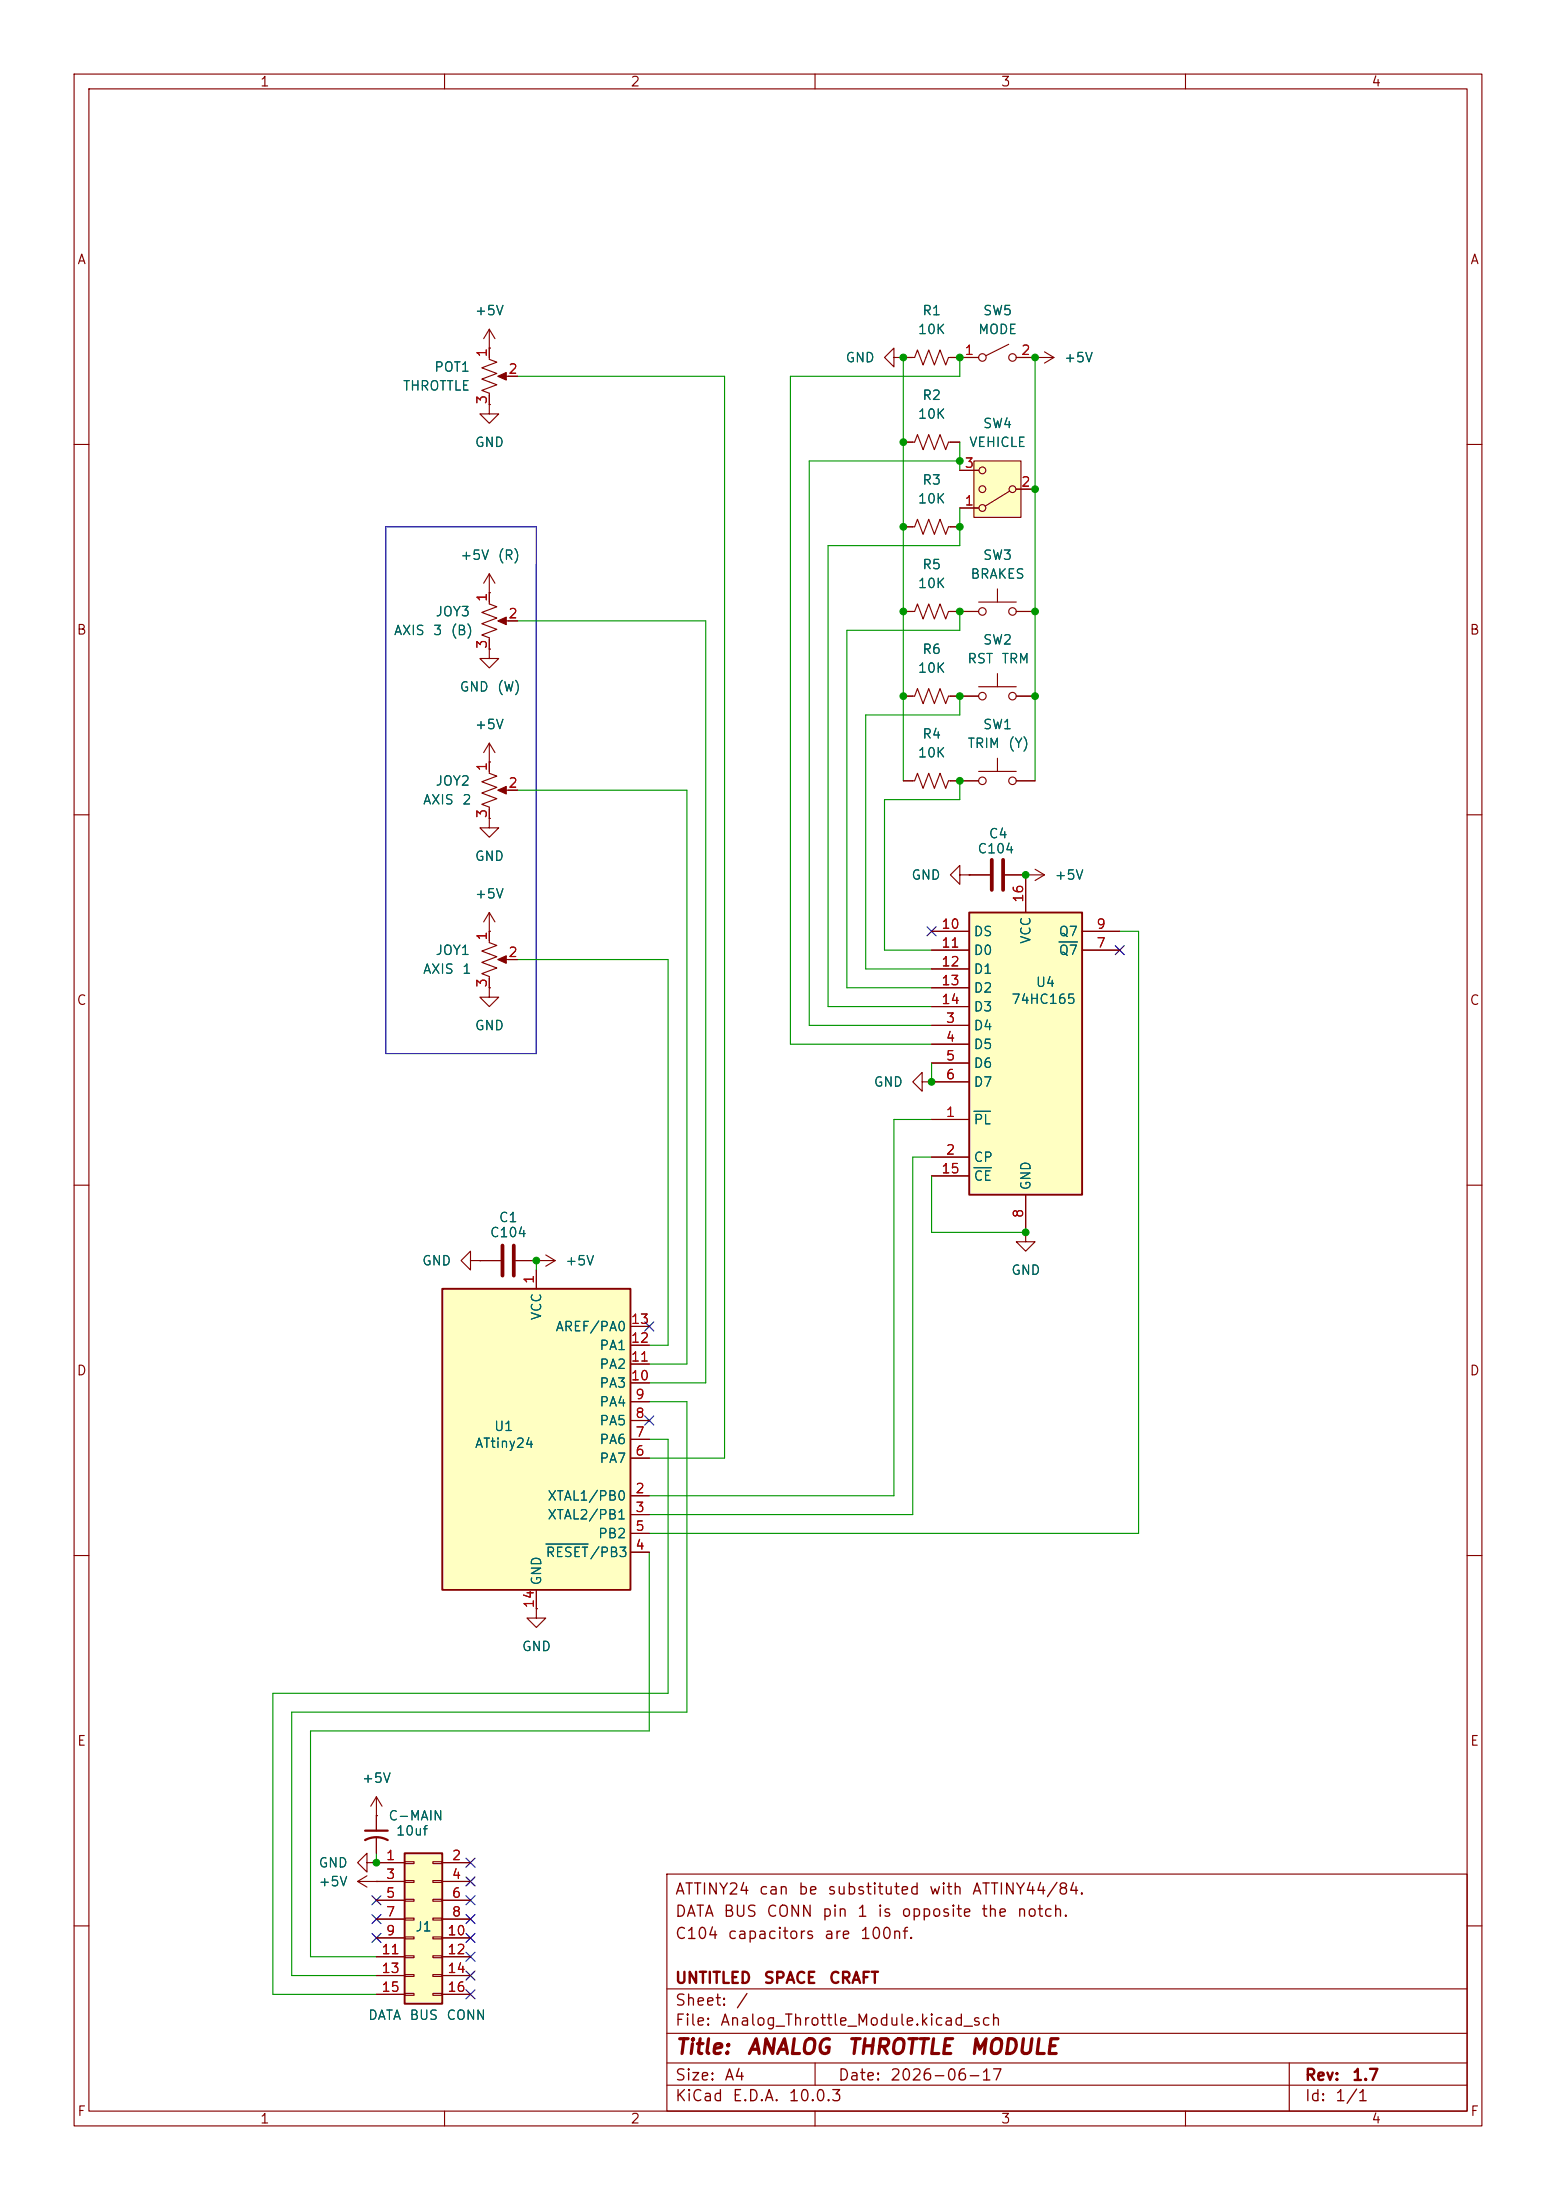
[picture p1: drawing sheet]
<svg xmlns="http://www.w3.org/2000/svg" width="210mm" height="297mm" viewBox="0 0 210 297" stroke-linecap="round" stroke-linejoin="round" font-family="sans-serif">
<g fill="none" stroke="#840000" stroke-width=".15">
<path d="M10 10h190v277h-190zM12 12h186v273h-186zM60 10v2M110 10v2M160 10v2M66 47h.1M66 44.5v4l1.1 .4-2.1 .8 2.1 .7-2.1 .8 2.1 .7-2.1 .8 1 .4v1.5M66 44.5l-.7 1.2M66 44.5l.8 1.2M67.6 50.8h2.2M10 60h2M198 60h2"/>
<path d="M10 110h2M66 110.5v1.3h1.3l-1.3 1.2-1.2-1.2h1.2M66 110.5h.1M66 100.3v4.1l1.1 .4-2.1 .7 2.1 .8-2.1 .8 2.1 .7-2.1 .8 1 .4v1.5M66 102.9h.1M66 100.3l-.7 1.3M66 100.3l.8 1.3M67.6 106.7h2.2M198 110h2M66 133.4v1.2h1.3l-1.3 1.3-1.2-1.3h1.2M66 133.4h.1M66 123.2v4.1l1.1 .3-2.1 .8 2.1 .8-2.1 .7 2.1 .8-2.1 .7 1 .4v1.6"/>
<path d="M66 125.7h.1M66 123.2l-.7 1.3M66 123.2l.8 1.3M67.6 129.5h2.2M10 160h2M198 160h2M63.5 170.2v-1.3l-1.3 1.3 1.3 1.3v-1.3h1.3M64.8 170.2h.1M64.8 170.2h2.8M69.6 170.2h5.3M72.4 170.2h.1M73.7 169.4l1.2 .8"/>
<path d="M74.9 170.2l-1.2 .7M138.4 166.4v1.2h1.3l-1.3 1.3-1.2-1.3h1.2M138.4 166.4h.1M10 210h2M198 210h2M90 253h108v32h-108zM10 260h2M90 278.5h108M90 274.5h108M90 268.5h108M110 278.5v3M174 278.5v6.5"/>
<path d="M198 260h2M60 285v2M90 281.5h108M110 285v2M160 285v2"/>
</g>
<g fill="#840000" stroke="#840000" stroke-width=".15">
<path d="M67.2 129.5l1.1-.5v1z"/>
<path d="M67.2 106.7l1.1-.5v1z"/>
<path d="M67.2 50.8l1.1-.5v1z"/>
</g>
<path d="M67.8 168.1v4.1M69.3 168.1v4.1" fill="none" stroke="#840000" stroke-width=".51"/>
<path d="M59.7 174h25.4v40.6h-25.4z" fill="#ffffc2"/>
<path d="M59.7 174h25.4v40.6h-25.4z" fill="none" stroke="#840000" stroke-width=".25"/>
<g fill="none" stroke="#840000" stroke-width=".15">
<path d="M66 54.6v1.3h1.3l-1.3 1.3-1.2-1.3h1.2M66 54.6h.1M66 77.5v4l1.1 .4-2.1 .8 2.1 .7-2.1 .8 2.1 .8-2.1 .7 1 .4v1.5M66 77.5l-.7 1.2M66 77.5l.8 1.2M66 80h.1M66 87.6v1.3h1.3l-1.3 1.3-1.2-1.3h1.2M66 87.6h.1M67.6 83.8h2.2M121.9 105.4h1.5l.4-1 .8 2 .7-2 .8 2 .8-2 .7 2 .4-1h4.1M129.5 118.1v-1.3l-1.2 1.3 1.2 1.3v-1.3h1.3M130.8 118.1h.1"/>
<path d="M130.8 118.1h2.8M132.1 104.1h5.1M134.6 102.4v1.7M135.6 118.1h5.4M137.2 105.4h2.5M138.4 118.1h.1M139.7 117.3l1.3 .8M141 118.1l-1.3 .8M124.5 146.1v-1.3l-1.3 1.3 1.3 1.2v-1.2h1.2M125.7 146.1h.1M72.4 171.5v2.5M85.1 179.1h2.5"/>
<path d="M85.1 196.9h2.5M85.1 194.3h2.5M85.1 191.8h2.5M85.1 189.2h2.5M85.1 186.7h2.5M85.1 184.2h2.5M85.1 181.6h2.5M72.4 217.2v1.2h1.3l-1.3 1.3-1.3-1.3h1.3M72.4 217.2h.1M72.4 214.6v2.6M85.1 201.9h2.5M85.1 204.5h2.5"/>
<path d="M85.1 209.6h2.5M85.1 207h2.5M50.8 245.1h.1M50.8 242.6l-.8 1.2M50.8 242.6l.8 1.2M50.8 242.6v2.5"/>
<circle cx="132.6" cy="105.4" r=".51"/>
<circle cx="136.7" cy="105.4" r=".51"/>
</g>
<path d="M73.7 208.4h5.7" fill="none" stroke="#006464" stroke-width=".15"/>
<path d="M133.9 116.1v4M135.4 116.1v4" fill="none" stroke="#840000" stroke-width=".51"/>
<path d="M67.2 83.8l1.1-.5v1z" fill="#840000" stroke="#840000" stroke-width=".15"/>
<path d="M130.8 123.2h15.2v38.1h-15.2z" fill="#ffffc2"/>
<path d="M130.8 123.2h15.2v38.1h-15.2z" fill="none" stroke="#840000" stroke-width=".25"/>
<g fill="none" stroke="#840000" stroke-width=".15">
<path d="M121.9 48.3h1.5l.4-1.1 .8 2.1 .7-2.1 .8 2.1 .8-2.1 .7 2.1 .4-1h1.5M121.9 94h1.5l.4-1 .8 2 .7-2 .8 2 .8-2 .7 2 .4-1h4.1M132.1 92.7h5.1M134.6 90.9v1.8M137.2 94h2.5M138.4 118.1v5.1M125.7 138.4h5.1M125.7 128.3h5.1M125.7 125.7h5.1M125.7 130.8h5.1M125.7 133.4h5.1M125.7 135.9h5.1"/>
<path d="M146 128.3h5.1M146 125.7h5.1M125.7 151.1h5.1M125.7 156.2h5.1M125.7 141h5.1M125.7 143.5h5.1M125.7 146.1h5.1M125.7 158.8h5.1M138.4 161.3v5.1M48.3 254l1.2 .8M48.3 254h2.5M49.5 253.2l-1.2 .8"/>
<path d="M50.8 254h.1M50.8 245.1v2M50.8 248.2v2"/>
<circle cx="132.6" cy="94" r=".51"/>
<circle cx="136.7" cy="94" r=".51"/>
</g>
<path d="M142.9 127.2h2.5M131.4 150h2.3M131.4 157.6h2.4" fill="none" stroke="#006464" stroke-width=".15"/>
<path d="M49.3 248.4a3.2 3.2 0 0 1 3 0M49.3 247.1h3" fill="none" stroke="#840000" stroke-width=".3"/>
<path d="M131.4 62.2h6.4v7.7h-6.4z" fill="#ffffc2"/>
<g fill="none" stroke="#840000" stroke-width=".15">
<path d="M129.5 68.6h2.6M129.5 63.5h2.6M131.4 62.2h6.4v7.7h-6.4zM136.3 66.3l-3.3 2M137.2 66h2.5M49.5 251.5v-1.3l-1.2 1.3 1.2 1.2v-1.2h1.3M50.8 251.5h.1"/>
<circle cx="132.6" cy="63.5" r=".46"/>
<circle cx="132.6" cy="66" r=".46"/>
<circle cx="132.6" cy="68.6" r=".46"/>
<circle cx="136.7" cy="66" r=".46"/>
</g>
<path d="M54.6 250.2h5.1v20.3h-5.1z" fill="#ffffc2"/>
<path d="M54.6 250.2h5.1v20.3h-5.1z" fill="none" stroke="#840000" stroke-width=".25"/>
<g fill="none" stroke="#840000" stroke-width=".15">
<path d="M66 54.6h.1M66 47h.1M66 47v1.3M66 53.3v1.3M68.6 50.8h1.2M120.6 48.3v-1.3l-1.2 1.3 1.2 1.2v-1.2h1.3M121.9 59.7h1.5l.4-1 .8 2 .7-2 .8 2 .8-2 .7 2 .4-1h1.5M121.9 48.3h.1M121.9 48.3h1.3M128.3 48.3h3.8M136.1 46.5l-3 1.5M137.2 48.3h5"/>
<path d="M139.7 48.3h.1M141 47.5l1.2 .8M142.2 48.3l-1.2 .7M121.9 71.1h1.5l.4-1 .8 2 .7-2 .8 2 .8-2 .7 2 .4-1h1.5M129.5 68.6h2.6M129.5 63.5h2.6M134.6 79.5v1.8M137.2 66h2.5M66 87.6h.1M66 80h.1M66 80v1.3M66 86.4v1.2"/>
<path d="M68.6 83.8h1.2M121.9 82.6h1.5l.4-1.1 .8 2.1 .7-2.1 .8 2.1 .8-2.1 .7 2.1 .4-1h4.1M121.9 94h1.3M128.3 94h3.8M132.1 81.3h5.1M137.2 82.6h2.5M137.2 94h2.5M66 102.9h.1M66 110.5h.1M66 102.9v1.2M66 109.2v1.3M68.6 106.7h1.2"/>
<path d="M121.9 105.4h1.3M128.3 105.4h3.8M130.8 118.1h.1M130.8 118.1h2.8M135.6 118.1h2.8M137.2 105.4h2.5M138.4 118.1h.1M138.4 118.1v5.1M66 125.7h.1M66 133.4h.1M66 125.7v1.3M66 132.1v1.3"/>
<path d="M68.6 129.5h1.2M125.7 138.4h5.1M125.7 128.3h5.1M125.7 125.7h5.1M125.7 130.8h5.1M125.7 133.4h5.1M125.7 135.9h5.1M146 128.3h5.1M146 125.7h5.1M125.7 146.1h.1M125.7 151.1h5.1M125.7 156.2h5.1"/>
<path d="M125.7 141h5.1M125.7 143.5h5.1M125.7 146.1h5.1M125.7 158.8h5.1M64.8 170.2h.1M64.8 170.2h2.8M69.6 170.2h2.8M72.4 170.2h.1M72.4 171.5v2.5M85.1 179.1h2.5M138.4 166.4h.1M138.4 161.3v5.1"/>
<path d="M85.1 196.9h2.5M85.1 194.3h2.5M85.1 191.8h2.5M85.1 189.2h2.5M85.1 186.7h2.5M85.1 184.2h2.5M85.1 181.6h2.5M72.4 217.2h.1M72.4 214.6v2.6M85.1 201.9h2.5M85.1 204.5h2.5M85.1 209.6h2.5"/>
<path d="M85.1 207h2.5M50.8 251.5h.1M50.8 254h.1M50.8 245.1h.1M50.8 251.5h3.8M50.8 254h3.8M50.8 256.5h3.8M50.8 259.1h3.8M50.8 245.1v2M50.8 248.2v2M54.6 251.3h1.3v.3h-1.3zM54.6 253.9h1.3v.2h-1.3z"/>
<path d="M54.6 256.4h1.3v.3h-1.3zM54.6 259h1.3v.2h-1.3zM58.4 251.3h1.3v.3h-1.3zM58.4 253.9h1.3v.2h-1.3zM58.4 256.4h1.3v.3h-1.3zM58.4 259h1.3v.2h-1.3zM59.7 251.5h3.8M59.7 254h3.8M59.7 256.5h3.8M59.7 259.1h3.8M50.8 261.6h3.8M50.8 264.2h3.8"/>
<path d="M50.8 266.7h3.8M50.8 269.2h3.8M54.6 261.5h1.3v.2h-1.3zM54.6 264h1.3v.3h-1.3zM54.6 266.6h1.3v.2h-1.3zM54.6 269.1h1.3v.3h-1.3zM58.4 261.5h1.3v.2h-1.3zM58.4 264h1.3v.3h-1.3zM58.4 266.6h1.3v.2h-1.3zM58.4 269.1h1.3v.3h-1.3zM59.7 261.6h3.8M59.7 264.2h3.8"/>
<path d="M59.7 266.7h3.8M59.7 269.2h3.8"/>
<circle cx="132.6" cy="48.3" r=".51"/>
<circle cx="136.7" cy="48.3" r=".51"/>
<circle cx="132.6" cy="82.6" r=".51"/>
<circle cx="136.7" cy="82.6" r=".51"/>
</g>
<path d="M52.1 71.1h20.3v71.1h-20.3z" fill="none" stroke="#0000c2" stroke-width=".15"/>
<g fill="none" stroke="#009600" stroke-width=".15">
<path d="M69.8 50.8h28v146.1h-10.2M121.9 48.3v57.1M129.5 48.3v2.5h-22.8v90.2h19M129.5 59.7v3.8M139.7 48.3v57.1M129.5 62.2h-20.3v76.2h16.5M129.5 68.6v5.1h-17.7v62.2h13.9M69.8 83.8h25.4v102.9h-7.6M129.5 82.6v2.5h-15.2v48.3h11.4M129.5 94v2.5h-12.7v34.3h8.9M69.8 106.7h22.9v77.5h-5.1M129.5 105.4v2.6h-10.1v20.3h6.3"/>
<path d="M69.8 129.5h20.4v52.1h-2.6M151.1 125.7h2.6v81.3h-66.1M125.7 143.5v2.6M125.7 158.8v7.6h12.7M125.7 156.2h-2.5v48.3h-35.6M125.7 151.1h-5.1v50.8h-33M72.4 170.2v1.3M87.6 194.3h2.6v34.3h-53.4v40.6h14M87.6 189.2h5.1v41.9h-53.3v35.6h11.4M87.6 209.6v24.1h-45.7v30.5h8.9M50.8 250.2v1.3"/>
</g>
<g fill="none" stroke="#000084" stroke-width=".15">
<path d="M125.1 125.1l1.2 1.2M126.3 125.1l-1.2 1.2M150.5 127.7l1.2 1.2M151.7 127.7l-1.2 1.2M87 178.5l1.2 1.2M88.2 178.5l-1.2 1.2M87 191.2l1.2 1.2M88.2 191.2l-1.2 1.2M50.2 255.9l1.2 1.2M50.2 258.5l1.2 1.2M51.4 255.9l-1.2 1.2M51.4 258.5l-1.2 1.2"/>
<path d="M62.9 253.4l1.2 1.2M62.9 250.9l1.2 1.2M62.9 255.9l1.2 1.2M62.9 258.5l1.2 1.2M64.1 253.4l-1.2 1.2M64.1 250.9l-1.2 1.2M64.1 255.9l-1.2 1.2M64.1 258.5l-1.2 1.2M50.2 261l1.2 1.2M51.4 261l-1.2 1.2M62.9 268.6l1.2 1.2M62.9 263.6l1.2 1.2"/>
<path d="M62.9 266.1l1.2 1.2M62.9 261l1.2 1.2M64.1 268.6l-1.2 1.2M64.1 263.6l-1.2 1.2M64.1 266.1l-1.2 1.2M64.1 261l-1.2 1.2"/>
</g>
<path d="M142.9 127.2h2.5M131.4 150h2.3M131.4 157.6h2.4M73.7 208.4h5.7" fill="none" stroke="#006464" stroke-width=".15"/>
<g fill="#009600" stroke="#009600" stroke-width=".13">
<circle cx="129.5" cy="71.1" r=".46"/>
<circle cx="121.9" cy="71.1" r=".46"/>
<circle cx="129.5" cy="62.2" r=".46"/>
<circle cx="139.7" cy="66" r=".46"/>
<circle cx="139.7" cy="82.6" r=".46"/>
<circle cx="129.5" cy="82.6" r=".46"/>
<circle cx="129.5" cy="48.3" r=".46"/>
<circle cx="139.7" cy="48.3" r=".46"/>
<circle cx="138.4" cy="166.4" r=".46"/>
<circle cx="125.7" cy="146.1" r=".46"/>
<circle cx="72.4" cy="170.2" r=".46"/>
<circle cx="138.4" cy="118.1" r=".46"/>
<circle cx="139.7" cy="94" r=".46"/>
<circle cx="129.5" cy="105.4" r=".46"/>
<circle cx="121.9" cy="82.6" r=".46"/>
<circle cx="121.9" cy="48.3" r=".46"/>
<circle cx="121.9" cy="59.7" r=".46"/>
<circle cx="121.9" cy="94" r=".46"/>
<circle cx="129.5" cy="94" r=".46"/>
<circle cx="50.8" cy="251.5" r=".46"/>
</g>
<g font-size="2" fill="#840000">
<text x="91" y="277.8">Title:</text>
<text x="100.7" y="277.8">ANALOG</text>
<text x="114.2" y="277.8">THROTTLE</text>
<text x="130.7" y="277.8">MODULE</text>
</g>
<g font-size="1.5" fill="#840000">
<text x="91" y="256.1">ATTINY24</text>
<text x="102.3" y="256.1">can</text>
<text x="107.6" y="256.1">be</text>
<text x="111.6" y="256.1">substituted</text>
<text x="125.3" y="256.1">with</text>
<text x="131.1" y="256.1">ATTINY44/84.</text>
<text x="91" y="262.1">C104</text>
<text x="91" y="259.1">DATA</text>
<text x="97.5" y="259.1">BUS</text>
<text x="98.1" y="262.1">capacitors</text>
<text x="103.3" y="259.1">CONN</text>
<text x="110.8" y="259.1">pin</text>
<text x="111.1" y="262.1">are</text>
<text x="115.6" y="259.1">1</text>
<text x="116" y="262.1">100nf.</text>
<text x="118.3" y="259.1">is</text>
<text x="121.5" y="259.1">opposite</text>
<text x="132.3" y="259.1">the</text>
<text x="137.1" y="259.1">notch.</text>
<text x="91" y="268.1">UNTITLED</text>
<text x="103" y="268.1">SPACE</text>
<text x="111.8" y="268.1">CRAFT</text>
<text x="91" y="273.8">File:</text>
<text x="91" y="271.1">Sheet:</text>
<text x="97.1" y="273.8">Analog_Throttle_Module.kicad_sch</text>
<text x="99.2" y="271.1">/</text>
<text x="91" y="281.2">Size:</text>
<text x="97.7" y="281.2">A4</text>
<text x="113" y="281.2">Date:</text>
<text x="120" y="281.2">2026-06-17</text>
<text x="176" y="281.2">Rev:</text>
<text x="182.4" y="281.2">1.7</text>
<text x="91" y="284">KiCad</text>
<text x="98.7" y="284">E.D.A.</text>
<text x="106.3" y="284">10.0.3</text>
<text x="176" y="284">Id:</text>
<text x="180.1" y="284">1/1</text>
</g>
<g font-size="1.3" fill="#840000">
<text x="35" y="12">1</text>
<text x="85" y="12">2</text>
<text x="135" y="12">3</text>
<text x="185" y="12">4</text>
<text x="10.3" y="36">A</text>
<text x="198.4" y="36">A</text>
<text x="10.3" y="86">B</text>
<text x="198.3" y="86">B</text>
<text x="10.3" y="136">C</text>
<text x="198.3" y="136">C</text>
<text x="10.3" y="186">D</text>
<text x="198.3" y="186">D</text>
<text x="10.3" y="236">E</text>
<text x="198.3" y="236">E</text>
<text x="10.3" y="286">F</text>
<text x="35" y="287">1</text>
<text x="85" y="287">2</text>
<text x="135" y="287">3</text>
<text x="185" y="287">4</text>
<text x="198.4" y="286">F</text>
</g>
<g font-size="1.3" fill="#006464">
<text x="64" y="42.9">+5V</text>
<text x="123.8" y="45.4">10K</text>
<text x="124.4" y="42.9">R1</text>
<text x="131.9" y="45.4">MODE</text>
<text x="132.6" y="42.9">SW5</text>
<text x="54.3" y="53">THROTTLE</text>
<text x="58.5" y="50.5">POT1</text>
<text x="114" y="49.2">GND</text>
<text x="143.5" y="49.2">+5V</text>
<text x="123.8" y="56.9">10K</text>
<text x="124.4" y="54.3">R2</text>
<text x="132.6" y="58.1">SW4</text>
<text x="64" y="60.7">GND</text>
<text x="124.4" y="65.7">R3</text>
<text x="130.7" y="60.7">VEHICLE</text>
<text x="123.8" y="68.3">10K</text>
<text x="62" y="75.9">+5V</text>
<text x="67.1" y="75.9">(R)</text>
<text x="124.4" y="77.2">R5</text>
<text x="132.6" y="75.9">SW3</text>
<text x="58.7" y="83.5">JOY3</text>
<text x="123.8" y="79.7">10K</text>
<text x="130.9" y="78.4">BRAKES</text>
<text x="53.1" y="86.1">AXIS</text>
<text x="58.3" y="86.1">3</text>
<text x="60.7" y="86.1">(B)</text>
<text x="124.4" y="88.6">R6</text>
<text x="130.5" y="89.9">RST</text>
<text x="132.6" y="87.3">SW2</text>
<text x="135.1" y="89.9">TRM</text>
<text x="61.9" y="93.7">GND</text>
<text x="67" y="93.7">(W)</text>
<text x="123.8" y="91.1">10K</text>
<text x="64" y="98.8">+5V</text>
<text x="124.4" y="100">R4</text>
<text x="130.5" y="101.3">TRIM</text>
<text x="132.6" y="98.8">SW1</text>
<text x="136" y="101.3">(Y)</text>
<text x="58.7" y="106.4">JOY2</text>
<text x="123.8" y="102.6">10K</text>
<text x="57" y="108.9">AXIS</text>
<text x="62.3" y="108.9">2</text>
<text x="133.4" y="113.5">C4</text>
<text x="64" y="116.5">GND</text>
<text x="122.9" y="119.1">GND</text>
<text x="131.8" y="115.5">C104</text>
<text x="142.2" y="119.1">+5V</text>
<text x="64" y="121.6">+5V</text>
<text x="57" y="131.8">AXIS</text>
<text x="58.7" y="129.2">JOY1</text>
<text x="62.3" y="131.8">1</text>
<text x="131.3" y="126.7">DS</text>
<text x="131.3" y="129.2">D0</text>
<text x="131.3" y="131.8">D1</text>
<text x="139.4" y="127.5" transform="rotate(-90 139.4 127.5)">VCC</text>
<text x="142.8" y="129.2">Q7</text>
<text x="142.8" y="126.7">Q7</text>
<text x="131.3" y="134.3">D2</text>
<text x="131.3" y="136.9">D3</text>
<text x="136.4" y="135.8">74HC165</text>
<text x="139.7" y="133.6">U4</text>
<text x="64" y="139.4">GND</text>
<text x="131.3" y="139.4">D4</text>
<text x="131.3" y="141.9">D5</text>
<text x="117.8" y="147">GND</text>
<text x="131.3" y="144.5">D6</text>
<text x="131.3" y="147">D7</text>
<text x="131.3" y="152.1">PL</text>
<text x="131.3" y="157.2">CP</text>
<text x="131.3" y="159.7">CE</text>
<text x="139.4" y="160.8" transform="rotate(-90 139.4 160.8)">GND</text>
<text x="66" y="167.3">C104</text>
<text x="67.2" y="165.3">C1</text>
<text x="56.9" y="171.2">GND</text>
<text x="76.2" y="171.2">+5V</text>
<text x="136.4" y="172.4">GND</text>
<text x="73.4" y="178.3" transform="rotate(-90 73.4 178.3)">VCC</text>
<text x="74.9" y="180">AREF/PA0</text>
<text x="80.8" y="185.1">PA2</text>
<text x="80.8" y="182.6">PA1</text>
<text x="80.8" y="190.2">PA4</text>
<text x="80.8" y="187.7">PA3</text>
<text x="64" y="195.8">ATtiny24</text>
<text x="66.6" y="193.5">U1</text>
<text x="80.8" y="197.8">PA7</text>
<text x="80.8" y="195.3">PA6</text>
<text x="80.8" y="192.7">PA5</text>
<text x="73.8" y="202.9">XTAL1/PB0</text>
<text x="73.8" y="205.4">XTAL2/PB1</text>
<text x="80.6" y="208">PB2</text>
<text x="73.4" y="214.1" transform="rotate(-90 73.4 214.1)">GND</text>
<text x="73.6" y="210.5">RESET/PB3</text>
<text x="70.4" y="223.2">GND</text>
<text x="48.8" y="241">+5V</text>
<text x="52.3" y="246.1">C-MAIN</text>
<text x="53.3" y="248.1">10uf</text>
<text x="42.9" y="255">+5V</text>
<text x="42.9" y="252.4">GND</text>
<text x="56" y="261.1">J1</text>
<text x="49.6" y="273">DATA</text>
<text x="55.2" y="273">BUS</text>
<text x="60.2" y="273">CONN</text>
</g>
<g font-size="1.3" fill="#a90000">
<text x="66" y="48.3" transform="rotate(-90 66 48.3)">1</text>
<text x="68.5" y="50.8">2</text>
<text x="130.1" y="48.2">1</text>
<text x="137.7" y="48.2">2</text>
<text x="66" y="54.7" transform="rotate(-90 66 54.7)">3</text>
<text x="130.1" y="63.5">3</text>
<text x="130.1" y="68.6">1</text>
<text x="137.7" y="66">2</text>
<text x="66" y="81.4" transform="rotate(-90 66 81.4)">1</text>
<text x="68.5" y="83.8">2</text>
<text x="66" y="87.7" transform="rotate(-90 66 87.7)">3</text>
<text x="66" y="104.2" transform="rotate(-90 66 104.2)">1</text>
<text x="68.5" y="106.7">2</text>
<text x="66" y="110.6" transform="rotate(-90 66 110.6)">3</text>
<text x="127" y="125.7">10</text>
<text x="138.4" y="122" transform="rotate(-90 138.4 122)">16</text>
<text x="147.9" y="125.7">9</text>
<text x="66" y="127.1" transform="rotate(-90 66 127.1)">1</text>
<text x="68.5" y="129.5">2</text>
<text x="127" y="128.2">11</text>
<text x="127" y="130.8">12</text>
<text x="147.9" y="128.2">7</text>
<text x="66" y="133.4" transform="rotate(-90 66 133.4)">3</text>
<text x="127" y="133.3">13</text>
<text x="127" y="135.9">14</text>
<text x="127.6" y="138.4">3</text>
<text x="127.6" y="140.9">4</text>
<text x="127.6" y="143.5">5</text>
<text x="127.6" y="146">6</text>
<text x="127.6" y="151.1">1</text>
<text x="127" y="158.7">15</text>
<text x="127.6" y="156.2">2</text>
<text x="138.4" y="164.5" transform="rotate(-90 138.4 164.5)">8</text>
<text x="72.4" y="173.4" transform="rotate(-90 72.4 173.4)">1</text>
<text x="85" y="179">13</text>
<text x="85" y="184.1">11</text>
<text x="85" y="181.6">12</text>
<text x="85" y="186.7">10</text>
<text x="85.7" y="191.7">8</text>
<text x="85.7" y="189.2">9</text>
<text x="85.7" y="196.8">6</text>
<text x="85.7" y="194.3">7</text>
<text x="85.7" y="201.9">2</text>
<text x="85.7" y="204.4">3</text>
<text x="85.7" y="209.5">4</text>
<text x="85.7" y="207">5</text>
<text x="72.4" y="217.2" transform="rotate(-90 72.4 217.2)">14</text>
<text x="52" y="251.4">1</text>
<text x="60.9" y="251.4">2</text>
<text x="52" y="254">3</text>
<text x="52" y="256.5">5</text>
<text x="60.9" y="254">4</text>
<text x="60.9" y="256.5">6</text>
<text x="52" y="259.1">7</text>
<text x="52" y="261.6">9</text>
<text x="60.3" y="261.6">10</text>
<text x="60.9" y="259.1">8</text>
<text x="51.4" y="264.1">11</text>
<text x="51.4" y="266.7">13</text>
<text x="51.4" y="269.2">15</text>
<text x="60.3" y="264.1">12</text>
<text x="60.3" y="266.7">14</text>
<text x="60.3" y="269.2">16</text>
</g>
</svg>
